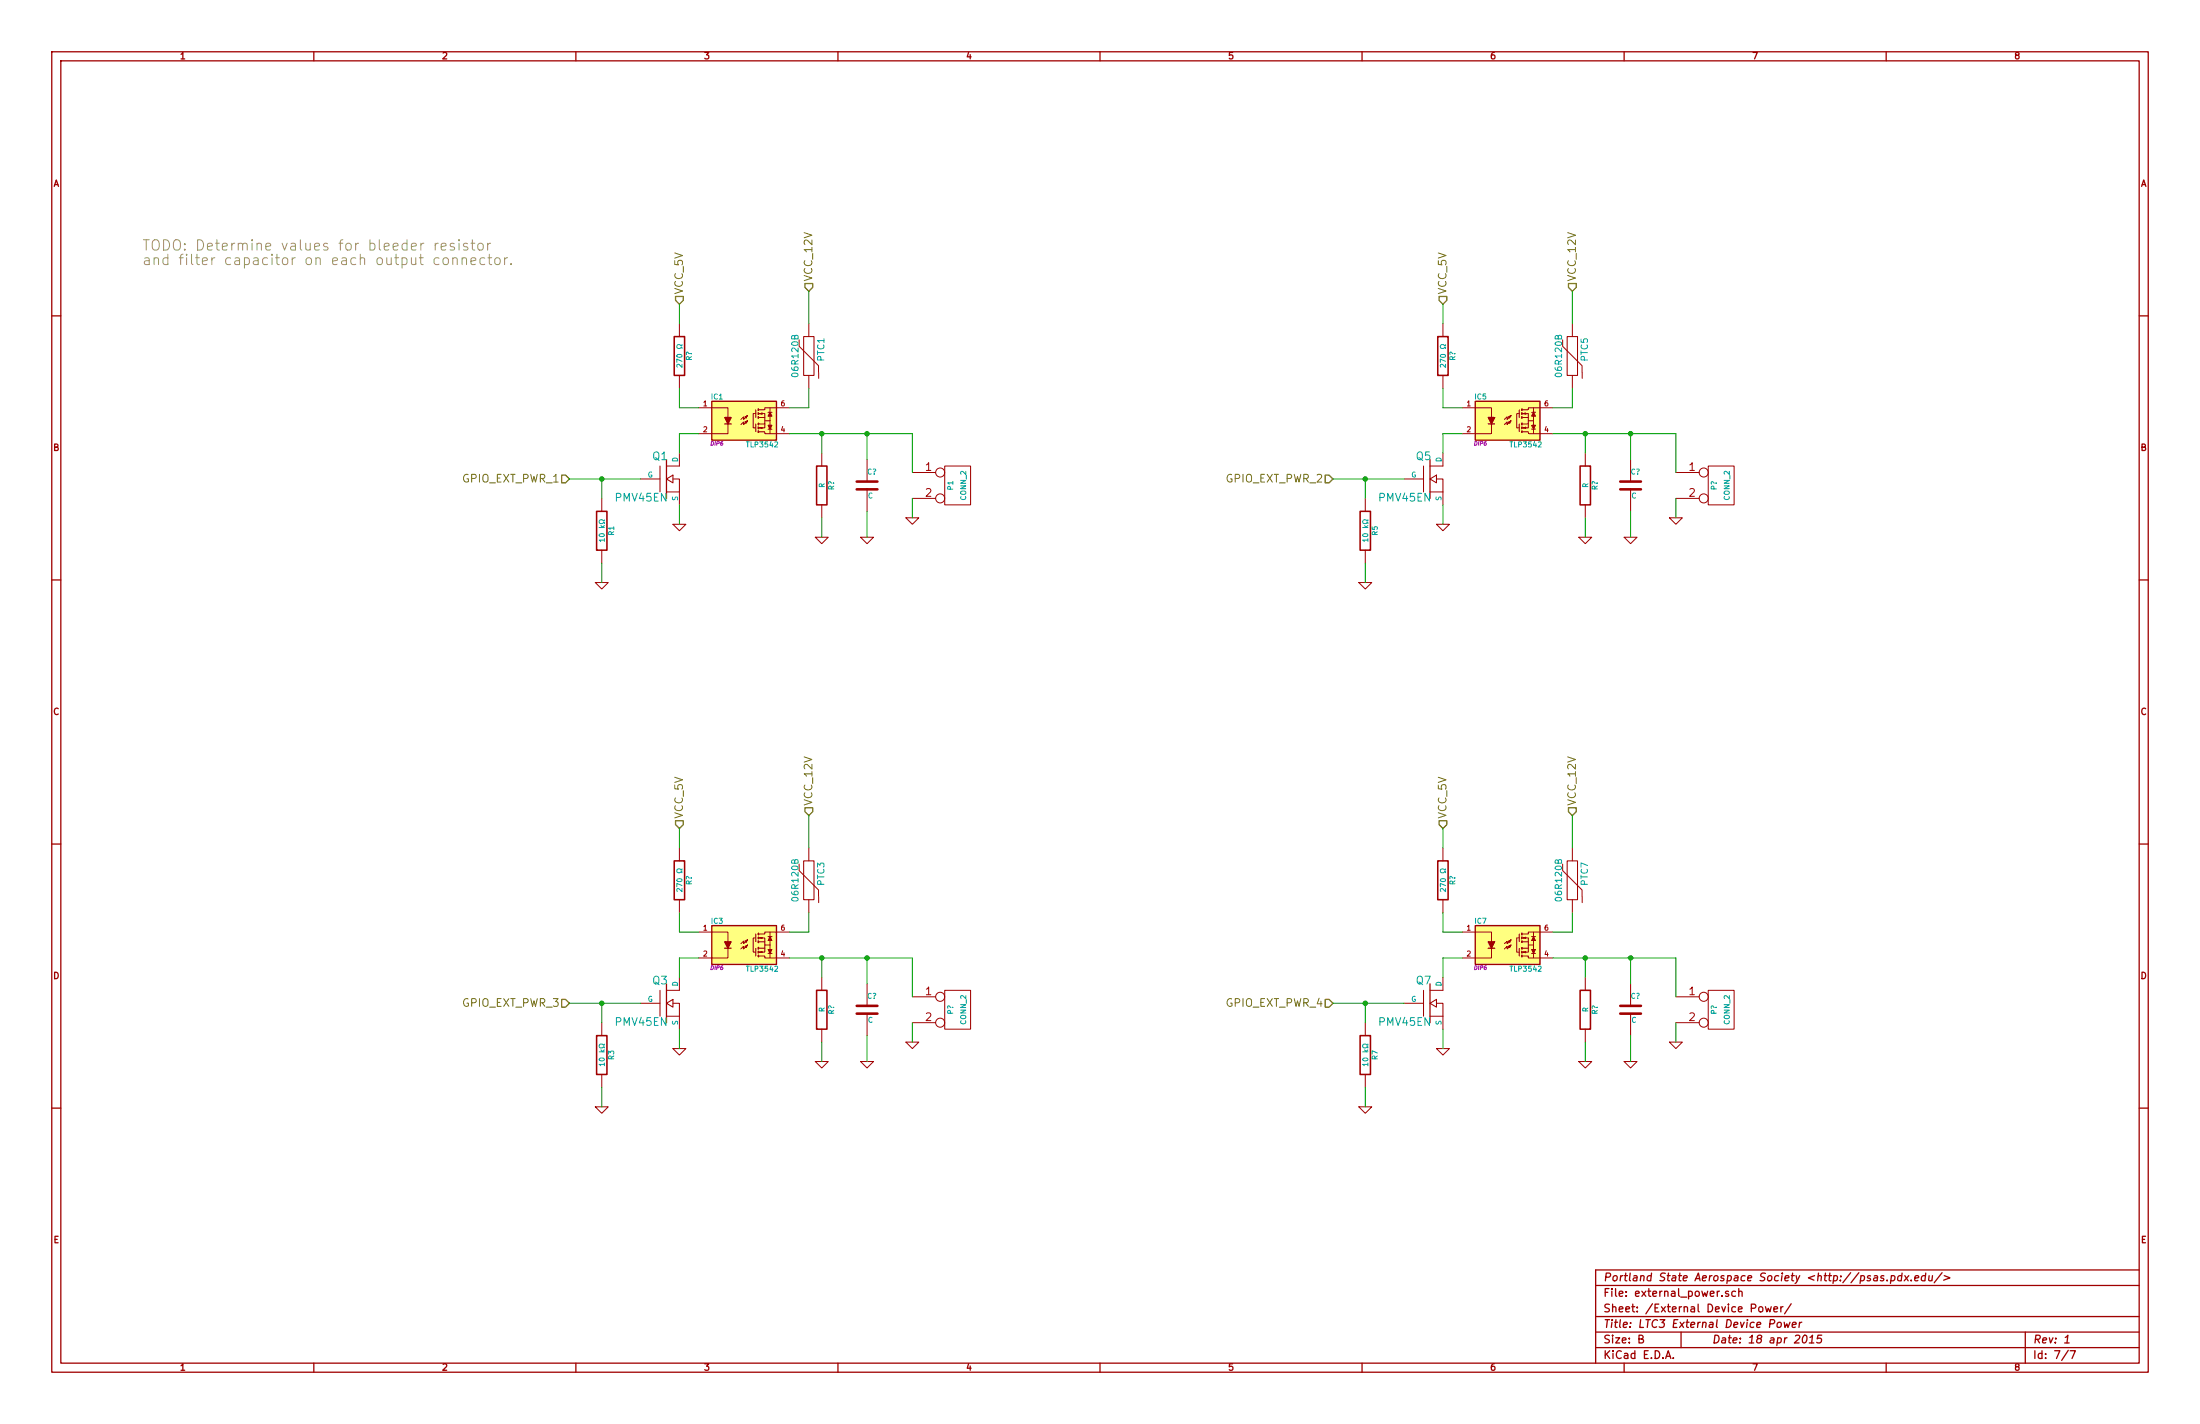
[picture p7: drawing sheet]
<svg xmlns="http://www.w3.org/2000/svg" width="432mm" height="279mm" viewBox="0 0 432 279" stroke-linecap="round" stroke-linejoin="round" font-family="sans-serif">
<g fill="none" stroke="#a00000" stroke-width=".25">
<path d="M10.2 10.2h411.4v259h-411.4zM11.9 11.9h408v255.6h-408zM61.6 10.2v1.7M113 10.2v1.7M164.5 10.2v1.7M215.9 10.2v1.7M267.3 10.2v1.7M318.8 10.2v1.7M370.2 10.2v1.7M10.2 62h1.7M139.7 78.7h12.7v7.7h-12.7zM289.6 78.7h12.7v7.7h-12.7z"/>
<path d="M419.9 62h1.7M130.8 90.2v7.6M142.2 83.2h1.3M280.7 90.2v7.6M292.1 83.2h1.3M10.2 113.8h1.7M419.9 113.8h1.7M10.2 165.6h1.7M419.9 165.6h1.7M130.8 193v7.7M139.7 181.6h12.7v7.6h-12.7zM142.2 186.1h1.3"/>
<path d="M280.7 193v7.7M289.6 181.6h12.7v7.6h-12.7zM292.1 186.1h1.3M10.2 217.4h1.7M419.9 217.4h1.7M313.2 252.2h106.7M313.2 258.3h106.7M339.2 253.4l-.3-.1-.2 .3v.2l.5 .1v.4h-.5M340.6 253.4l-.4-.1-.3 .3 .1 .6 .2 .2 .4-.1M341.3 253.5l.1-.1a.36 .36 0 0 1 .5 .2v.8M341.3 252.8v1.6M345.3 256.5l.2-.1 .4 .1v.8l-.2 .1-.4-.1z"/>
<path d="M346.5 256.4l.3 1 .3-.7 .3 .7 .2-1M347.4 259.7h.7l.2-.3v-.3l-.2-.2h-.6l-.2 1.6M348.2 256.9l.7-.1-.1-.3-.4-.1-.2 .2v.7h.6M348.9 259.6l.3-.2 .4 .2-.1 .7-.3 .2-.4-.2zM349.5 256.4v1M350 256.4l-.3 .1-.2 .2M350.2 259.4l.1 1.1 .4-.8 .2 .8 .4-1.1M351.6 255.8l-1.3 2M351.8 259.9l.7-.1v-.3h-.6l-.2 .7 .2 .3 .5-.1M353.2 259.4l-.1 1.1M353.6 259.4l-.3 .1-.1 .2M369.7 250.4l-.3-.1-.3 .3 .6 .3v.2l-.2 .2-.4-.1"/>
<path d="M370.4 251.2v.1M371.2 250.4l.5-.1 .2 .3-.1 .6-.2 .1-.5-.1M371.2 250.3l-.2 1.5M373.3 250.4l-.5-.1-.3 .3v.6l.2 .1 .5-.1M373.3 249.8l-.1 1.5M373.9 250.3l.6 1M374.6 250.3l-.9 1M375.1 251.2v.1M375.8 250.8l.8-.1-.1-.3h-.6l-.1 .7 .2 .2 .4-.1M377.9 250.4l-.4-.1-.4 .3v.6l.3 .1 .4-.1M378 249.8l-.2 1.5M378.6 250.3v.9l.3 .1 .3-.1"/>
<path d="M379.3 250.3l-.1 1M381.2 249.7l-1.6 2M381.6 250.3l1.1 .4-1.2 .5M419.9 249.2h-106.7v18.3M61.6 267.5v1.7M113 267.5v1.7M164.5 267.5v1.7M215.9 267.5v1.7M267.3 267.5v1.7M313.2 264.4h106.7M313.2 261.4h106.7M318.8 267.5v1.7"/>
<path d="M321.7 262.7l.7-.1 .1-.2-.1-.3-.7-.1v1.5h.6l.3-.3a.41 .41 0 0 0-.4-.5M326.9 266.5l.5-1.5 .5 1.5M327.1 266.1h.7M328.4 266.4v.1M329.9 261.4v3M354 262.1l.4-.1a.88 .88 0 0 1-.3 1.5l-.3-.1-.1-.5zM355.1 263.5h.9M355.2 262.4l.6-.4-.2 1.5M357.6 262h-.8l-.1 .7 .2-.1h.5l.1 .3-.1 .5-.3 .1-.5-.1M370.2 267.5v1.7M397.5 261.4v6.1M405.2 263.5h.9"/>
<path d="M405.4 262.4l.5-.4-.2 1.5M405.9 264.9l-1.3 2M406.3 265h1l-.6 1.5"/>
</g>
<g fill="none" stroke="#a00000" stroke-width=".2">
<path d="M133.3 63.5v2.5M133.3 73.7v2.5M156.8 66.7v1.2l3.9 3.9v1.2M157.7 66h2.1v7.7h-2.1zM158.7 63.5v2.5M158.7 73.7v2.5M283.2 63.5v2.5M283.2 73.7v2.5M306.7 66.7v1.2l3.8 3.9v1.2M307.6 66h2v7.7h-2zM308.6 63.5v2.5M308.6 73.7v2.5"/>
<path d="M118.1 97.8v2.5M125.7 94h3.8M129.5 91.4v5.1M130.8 94l1.3-.8v1.5zM130.8 96.5h2.5M132.1 94h1.2v2.5M133.3 88.9v2.5h-2.5M133.3 96.5v2.6M137.2 80h5.7v1.9M142.9 83.2v1.9h-5.7M146.2 81.8l.5-.3-.2 .5zM146.7 81.5l-.8 .8v-.5l-.5 .5"/>
<path d="M146.7 82.6l-.2 .5-.3-.3 .5-.2-.8 .7v-.5l-.5 .5M148.3 81.2h-.5v2.7h.5M148.3 80.4v1.5M148.3 83.2v1.5M149 81.2h1.1v.7M149 84.7h1.1v.4h4.8M149 81.9h1.1v1.3h-1.1M149.1 83.9l.5-.1v.3zM149.1 81.2l.5-.2v.3zM150.1 83.2v.7h-1.1M150.1 82.6h1M150.7 84.2h.8"/>
<path d="M150.7 80.9h.8M151.1 80v5.1M154.9 80h-4.8v.4h-1.1M161.3 88.9v2.5M161.3 99.1v2.5M170.2 90.2v4.3M170.2 96v4.3M179.1 92.7h4.5M179.1 97.8h4.5M185.4 91.4h5.1v7.7h-5.1zM268 97.8v2.5M275.6 94h3.8"/>
<path d="M279.4 91.4v5.1M280.7 94l1.2-.8v1.5zM280.7 96.5h2.5M281.9 94h1.3v2.5M283.2 88.9v2.5h-2.5M283.2 96.5v2.6M287 80h5.7v1.9M292.7 83.2v1.9h-5.7M296.1 81.8l.5-.3-.3 .5zM296.6 81.5l-.8 .8v-.5l-.5 .5M296.6 82.6l-.3 .5-.2-.3 .5-.2-.8 .7v-.5l-.5 .5M298.2 81.2h-.5v2.7h.5"/>
<path d="M298.2 80.4v1.5M298.2 83.2v1.5M298.8 81.2h1.2v.7M298.8 84.7h1.2v.4h4.8M298.8 81.9h1.2v1.3h-1.2M299 83.9l.5-.1v.3zM299 81.2l.5-.2v.3zM300 83.2v.7h-1.2M300 82.6h1M300.6 84.2h.8M300.6 80.9h.8M301 80v5.1"/>
<path d="M304.8 80h-4.8v.4h-1.2M311.1 88.9v2.5M311.1 99.1v2.5M320 90.2v4.3M320 96v4.3M328.9 92.7h4.6M328.9 97.8h4.6M335.3 91.4h5.1v7.7h-5.1zM116.8 114.3h2.6l-1.3 1.3zM118.1 108v2.5M132.1 102.9h2.5l-1.3 1.2zM160 105.4h2.6l-1.3 1.3z"/>
<path d="M168.9 105.4h2.5l-1.2 1.3zM177.8 101.6h2.5l-1.2 1.3zM266.7 114.3h2.5l-1.2 1.3zM268 108v2.5M281.9 102.9h2.6l-1.3 1.2zM309.9 105.4h2.5l-1.3 1.3zM318.8 105.4h2.5l-1.3 1.3zM327.7 101.6h2.5l-1.3 1.3zM133.3 166.4v2.5M133.3 176.5v2.6M156.8 169.5v1.3l3.9 3.8v1.3M157.7 168.9h2.1v7.6h-2.1z"/>
<path d="M158.7 166.4v2.5M158.7 176.5v2.6M283.2 166.4v2.5M283.2 176.5v2.6M306.7 169.5v1.3l3.8 3.8v1.3M307.6 168.9h2v7.6h-2zM308.6 166.4v2.5M308.6 176.5v2.6M125.7 196.9h3.8M129.5 194.3v5.1M130.8 196.9l1.3-.8v1.5zM130.8 199.4h2.5"/>
<path d="M132.1 196.9h1.2v2.5M133.3 191.8v2.5h-2.5M133.3 199.4v2.5M137.2 182.9h5.7v1.9M142.9 186.1v1.9h-5.7M146.2 184.7l.5-.3-.2 .5zM146.7 184.4l-.8 .8v-.5l-.5 .5M146.7 185.4l-.2 .5-.3-.2 .5-.3-.8 .8v-.5l-.5 .5M148.3 184h-.5v2.8h.5M148.3 183.3v1.5M148.3 186.1v1.5M149 184h1.1v.8"/>
<path d="M149 187.6h1.1v.4h4.8M149 184.8h1.1v1.3h-1.1M149.1 186.8l.5-.1v.2zM149.1 184l.5-.1v.3zM150.1 186.1v.7h-1.1M150.1 185.4h1M150.7 187.1h.8M150.7 183.8h.8M151.1 182.9v5.1M154.9 182.9h-4.8v.4h-1.1M161.3 191.8v2.5M170.2 193v4.4"/>
<path d="M170.2 198.9v4.3M179.1 195.6h4.5M185.4 194.3h5.1v7.6h-5.1zM275.6 196.9h3.8M279.4 194.3v5.1M280.7 196.9l1.2-.8v1.5zM280.7 199.4h2.5M281.9 196.9h1.3v2.5M283.2 191.8v2.5h-2.5M283.2 199.4v2.5M287 182.9h5.7v1.9M292.7 186.1v1.9h-5.7"/>
<path d="M296.1 184.7l.5-.3-.3 .5zM296.6 184.4l-.8 .8v-.5l-.5 .5M296.6 185.4l-.3 .5-.2-.2 .5-.3-.8 .8v-.5l-.5 .5M298.2 184h-.5v2.8h.5M298.2 183.3v1.5M298.2 186.1v1.5M298.8 184h1.2v.8M298.8 187.6h1.2v.4h4.8M298.8 184.8h1.2v1.3h-1.2M299 186.8l.5-.1v.2zM299 184l.5-.1v.3zM300 186.1v.7h-1.2"/>
<path d="M300 185.4h1M300.6 187.1h.8M300.6 183.8h.8M301 182.9v5.1M304.8 182.9h-4.8v.4h-1.2M311.1 191.8v2.5M320 193v4.4M320 198.9v4.3M328.9 195.6h4.6M335.3 194.3h5.1v7.6h-5.1zM116.8 217.2h2.6l-1.3 1.2zM118.1 200.7v2.5"/>
<path d="M118.1 210.8v2.6M132.1 205.7h2.5l-1.3 1.3zM160 208.3h2.6l-1.3 1.3zM161.3 201.9v2.6M168.9 208.3h2.5l-1.2 1.3zM177.8 204.5h2.5l-1.2 1.2zM179.1 200.7h4.5M266.7 217.2h2.5l-1.2 1.2zM268 200.7v2.5M268 210.8v2.6M281.9 205.7h2.6l-1.3 1.3zM309.9 208.3h2.5l-1.3 1.3z"/>
<path d="M311.1 201.9v2.6M318.8 208.3h2.5l-1.3 1.3zM327.7 204.5h2.5l-1.3 1.2zM328.9 200.7h4.6"/>
<circle cx="150.1" cy="83.2" r=".13"/>
<circle cx="150.1" cy="82.5" r=".13"/>
<circle cx="150.1" cy="81.9" r=".13"/>
<circle cx="151.1" cy="82.5" r=".13"/>
<circle cx="151.1" cy="80" r=".13"/>
<circle cx="151.1" cy="85.1" r=".13"/>
<circle cx="184.5" cy="92.7" r=".89"/>
<circle cx="184.5" cy="97.8" r=".89"/>
<circle cx="300" cy="83.2" r=".13"/>
<circle cx="300" cy="82.6" r=".13"/>
<circle cx="300" cy="81.9" r=".13"/>
<circle cx="301" cy="85.1" r=".13"/>
<circle cx="301" cy="82.6" r=".13"/>
<circle cx="301" cy="80" r=".13"/>
<circle cx="334.4" cy="97.8" r=".89"/>
<circle cx="334.4" cy="92.7" r=".89"/>
<circle cx="150.1" cy="186.1" r=".13"/>
<circle cx="150.1" cy="185.4" r=".13"/>
<circle cx="150.1" cy="184.8" r=".13"/>
<circle cx="151.1" cy="182.9" r=".13"/>
<circle cx="151.1" cy="185.4" r=".13"/>
<circle cx="151.1" cy="188" r=".13"/>
<circle cx="184.5" cy="195.6" r=".89"/>
<circle cx="300" cy="186.1" r=".13"/>
<circle cx="300" cy="185.4" r=".13"/>
<circle cx="300" cy="184.8" r=".13"/>
<circle cx="301" cy="188" r=".13"/>
<circle cx="301" cy="182.9" r=".13"/>
<circle cx="301" cy="185.4" r=".13"/>
<circle cx="334.4" cy="195.6" r=".89"/>
<circle cx="184.5" cy="200.7" r=".89"/>
<circle cx="334.4" cy="200.7" r=".89"/>
</g>
<path d="M132.3 66h2.1v7.7h-2.1zM282.2 66h2v7.7h-2zM160.3 91.4h2v7.7h-2zM310.1 91.4h2.1v7.7h-2.1zM117.1 100.3h2v7.7h-2zM267 100.3h2v7.7h-2zM132.3 168.9h2.1v7.6h-2.1zM282.2 168.9h2v7.6h-2zM160.3 194.3h2v7.6h-2zM310.1 194.3h2.1v7.6h-2.1zM117.1 203.2h2v7.6h-2zM267 203.2h2v7.6h-2z" fill="none" stroke="#a00000" stroke-width=".3"/>
<g fill="none" stroke="#00a0a0" stroke-width=".2">
<path d="M133.9 71.5v.6l-.8-.6-.3 .2 .1 .3M133.9 67.6v.2h-.2a.44 .44 0 0 0-.7-.2 .44 .44 0 0 0 0 .7 .44 .44 0 0 0 .7-.2h.2v.3M283.7 71.5v.6l-.7-.6-.3 .2 .1 .3M283.7 67.6v.2h-.2a.44 .44 0 0 0-.6-.2 .44 .44 0 0 0 0 .7 .44 .44 0 0 0 .6-.2h.2v.3M118.6 106h-1l.3 .2M118.6 102v.2h-.2a.44 .44 0 0 0-.6-.2 .44 .44 0 0 0 0 .7 .44 .44 0 0 0 .6-.2h.2v.2M118.6 105.7v.5M268.5 106h-1l.3 .2M268.5 102v.2h-.2a.44 .44 0 0 0-.7-.2 .44 .44 0 0 0 0 .7 .44 .44 0 0 0 .7-.2h.2v.2M268.5 105.7v.5M133.9 174.3v.7l-.8-.7-.3 .2 .1 .4M133.9 170.5v.2h-.2a.44 .44 0 0 0-.7-.2 .44 .44 0 0 0 0 .7 .44 .44 0 0 0 .7-.2h.2v.2"/>
<path d="M283.7 174.3v.7l-.7-.7-.3 .2 .1 .4M283.7 170.5v.2h-.2a.44 .44 0 0 0-.6-.2 .44 .44 0 0 0 0 .7 .44 .44 0 0 0 .6-.2h.2v.2M118.6 208.8h-1l.3 .3M118.6 204.9v.2h-.2a.44 .44 0 0 0-.6-.2 .44 .44 0 0 0 0 .7 .44 .44 0 0 0 .6-.2h.2v.2M118.6 208.6v.5M268.5 208.8h-1l.3 .3M268.5 204.9v.2h-.2a.44 .44 0 0 0-.7-.2 .44 .44 0 0 0 0 .7 .44 .44 0 0 0 .7-.2h.2v.2M268.5 208.6v.5"/>
</g>
<path d="M132.6 58.2h1.5v.7l-.8 .8-.7-.8zM158 55.6h1.5v.8l-.8 .8-.7-.8zM282.4 58.2h1.6v.7l-.8 .8-.8-.8zM307.8 55.6h1.6v.8l-.8 .8-.8-.8zM110.2 93.2h.8l.8 .8-.8 .7h-.8zM260.1 93.2h.8l.7 .8-.7 .7h-.8zM158 158.5h1.5v.8l-.8 .7-.7-.7zM307.8 158.5h1.6v.8l-.8 .7-.8-.7zM132.6 161h1.5v.8l-.8 .8-.7-.8zM282.4 161h1.6v.8l-.8 .8-.8-.8zM110.2 196.1h.8l.8 .8-.8 .7h-.8zM260.1 196.1h.8l.7 .8-.7 .7h-.8z" fill="none" stroke="#808000" stroke-width=".25"/>
<g fill="#ffff80" stroke="#ffff80" stroke-width=".25">
<path d="M139.7 78.7h12.7v7.7h-12.7z"/>
<path d="M139.7 181.6h12.7v7.6h-12.7z"/>
<path d="M289.6 78.7h12.7v7.7h-12.7z"/>
<path d="M289.6 181.6h12.7v7.6h-12.7z"/>
</g>
<g fill="none" stroke="#a00000" stroke-width=".36">
<path d="M148.8 84.6v.2M148.8 83.8v.3M148.8 81.8v.2M148.8 81v.3M148.8 80.3v.2M148.8 83.1v.2M298.7 84.6v.2M298.7 83.8v.3M298.7 81.8v.2M298.7 81v.3M298.7 80.3v.2M298.7 83.1v.2"/>
<path d="M148.8 187.5v.2M148.8 186.7v.2M148.8 184.7v.2M148.8 183.9v.3M148.8 183.1v.3M148.8 185.9v.3M298.7 187.5v.2M298.7 186.7v.2M298.7 184.7v.2M298.7 183.9v.3M298.7 183.1v.3M298.7 185.9v.3"/>
</g>
<g fill="#a00000" stroke="#a00000" stroke-width=".25">
<path d="M142.2 81.9h1.3l-.6 1.3z"/>
<path d="M142.2 184.8h1.3l-.6 1.3z"/>
<path d="M292.1 81.9h1.3l-.7 1.3z"/>
<path d="M292.1 184.8h1.3l-.7 1.3z"/>
</g>
<g fill="#a00000" stroke="#a00000" stroke-width=".2">
<path d="M150.7 83.4h.8l-.4 .8z"/>
<path d="M151.1 80.9l.4 .8h-.8z"/>
<path d="M150.7 186.3h.8l-.4 .8z"/>
<path d="M151.1 183.8l.4 .7h-.8z"/>
<path d="M300.6 83.4h.8l-.4 .8z"/>
<path d="M301 80.9l.4 .8h-.8z"/>
<path d="M300.6 186.3h.8l-.4 .8z"/>
<path d="M301 183.8l.4 .7h-.8z"/>
</g>
<path d="M168.1 96h4.1M168.1 94.5h4.1M318 96h4.1M318 94.5h4.1M168.1 198.9h4.1M168.1 197.4h4.1M318 198.9h4.1M318 197.4h4.1" fill="none" stroke="#a00000" stroke-width=".51"/>
<g fill="none" stroke="#00a000" stroke-width=".2">
<path d="M133.3 59.7v3.8M158.7 57.2v6.3M283.2 59.7v3.8M308.6 57.2v6.3M133.3 76.2v3.8h3.9M158.7 76.2v3.8h-3.8M283.2 76.2v3.8h3.8M308.6 76.2v3.8h-3.8M111.8 94h13.9M118.1 94v3.8M133.3 99.1v3.8M137.2 85.1h-3.9v3.8"/>
<path d="M154.9 85.1h24.2v7.6M161.3 85.1v3.8M170.2 85.1v5.1M179.1 97.8v3.8M261.6 94h14M268 94v3.8M283.2 99.1v3.8M287 85.1h-3.8v3.8M304.8 85.1h24.1v7.6M311.1 85.1v3.8M320 85.1v5.1M328.9 97.8v3.8"/>
<path d="M118.1 110.5v3.8M161.3 101.6v3.8M170.2 100.3v5.1M268 110.5v3.8M311.1 101.6v3.8M320 100.3v5.1M133.3 162.6v3.8M133.3 179.1v3.8h3.9M158.7 160v6.4M158.7 179.1v3.8h-3.8M283.2 179.1v3.8h3.8M283.2 162.6v3.8"/>
<path d="M308.6 179.1v3.8h-3.8M308.6 160v6.4M111.8 196.9h13.9M118.1 196.9v3.8M137.2 188h-3.9v3.8M154.9 188h24.2v7.6M161.3 188v3.8M170.2 188v5M261.6 196.9h14M268 196.9v3.8M287 188h-3.8v3.8M304.8 188h24.1v7.6"/>
<path d="M311.1 188v3.8M320 188v5M118.1 213.4v3.8M133.3 201.9v3.8M161.3 204.5v3.8M170.2 203.2v5.1M179.1 200.7v3.8M268 213.4v3.8M283.2 201.9v3.8M311.1 204.5v3.8M320 203.2v5.1M328.9 200.7v3.8"/>
</g>
<g fill="#00a000" stroke="#00a000" stroke-width=".25">
<circle cx="118.1" cy="94" r=".41"/>
<circle cx="118.1" cy="196.9" r=".41"/>
<circle cx="268" cy="94" r=".41"/>
<circle cx="268" cy="196.9" r=".41"/>
<circle cx="161.3" cy="85.1" r=".41"/>
<circle cx="170.2" cy="85.1" r=".41"/>
<circle cx="311.1" cy="85.1" r=".41"/>
<circle cx="320" cy="85.1" r=".41"/>
<circle cx="311.1" cy="188" r=".41"/>
<circle cx="320" cy="188" r=".41"/>
<circle cx="161.3" cy="188" r=".41"/>
<circle cx="170.2" cy="188" r=".41"/>
</g>
<g fill="none" stroke="#808080" stroke-width=".2">
<path d="M85.4 47.7v1.4M86 47.7l-.4 .1-.2 .3M86.2 50.7l-.6-.1-.4 .4v.5l.2 .3h.8M86.6 48.4l1-.2-.1-.4-.6-.1-.3 .3 .1 1h.8M87 50.8a.55 .55 0 0 1 .6-.2 .55 .55 0 0 1 .4 .4v.5l-.2 .3a.58 .58 0 0 1-.9-.3zM88.9 50.8a.54 .54 0 0 1 .8-.1v1.2M88.9 50.6v1.3M89.1 47.8a.5 .5 0 0 0-.8 .2l.1 .3 .5 .1 .3 .3-.1 .3-.2 .1-.6-.1M90.1 47l-.1 .1 .1 .1 .1-.1-.1-.1v.2M90.1 47.7v1.4M90.7 50.8a.54 .54 0 0 1 .8-.1l.1 1.2M90.7 50.6v1.3"/>
<path d="M91.7 47.8a.5 .5 0 0 0-.7 .2l.1 .3 .4 .1 .3 .3-.1 .3-.2 .1-.5-.1M92.4 51.3l1-.2-.1-.4-.6-.1-.3 .3 .1 .9h.8M92.4 47.7h.8M92.7 47v1.8l.1 .2 .4 .1M93.9 47.9a.55 .55 0 0 1 .5-.2 .55 .55 0 0 1 .4 .4v.6l-.1 .3a.58 .58 0 0 1-.9-.3zM95.1 50.7l-.5-.1-.4 .4v.5l.2 .3h.7M95.7 47.7v1.4M95.8 50.6h.7M96 49.9v1.7l.1 .2 .4 .1M96.3 47.7l-.4 .1-.2 .3M97.2 50.8a.55 .55 0 0 1 .5-.2 .55 .55 0 0 1 .5 .4v.5l-.2 .3a.58 .58 0 0 1-.9-.3zM99 50.6v1.3"/>
<path d="M99.6 50.6l-.4 .1-.2 .3M100.3 51.7l.1 .1h-.2l.1-.1v.2"/>
</g>
<g font-size="2.8" fill="#808080">
<text x="27.9" y="49.3">TODO: Determine values for bleeder resistor</text>
<text x="27.9" y="52.1">and filter capacitor on each output connector.</text>
</g>
<g font-size="2.1" fill="#808000">
<text x="134.1" y="57.8" transform="rotate(-90 134.1 57.8)">VCC_5V</text>
<text x="159.5" y="55.2" transform="rotate(-90 159.5 55.2)">VCC_12V</text>
<text x="284" y="57.8" transform="rotate(-90 284 57.8)">VCC_5V</text>
<text x="309.4" y="55.2" transform="rotate(-90 309.4 55.2)">VCC_12V</text>
<text x="90.7" y="94.7">GPIO_EXT_PWR_1</text>
<text x="240.6" y="94.7">GPIO_EXT_PWR_2</text>
<text x="134.1" y="160.6" transform="rotate(-90 134.1 160.6)">VCC_5V</text>
<text x="159.5" y="158.1" transform="rotate(-90 159.5 158.1)">VCC_12V</text>
<text x="284" y="160.6" transform="rotate(-90 284 160.6)">VCC_5V</text>
<text x="309.4" y="158.1" transform="rotate(-90 309.4 158.1)">VCC_12V</text>
<text x="90.7" y="197.6">GPIO_EXT_PWR_3</text>
<text x="240.6" y="197.6">GPIO_EXT_PWR_4</text>
</g>
<g font-size="2.1" fill="#a00000">
<text x="161.4" y="74" transform="rotate(-90 161.4 74)">-</text>
<text x="311.3" y="74" transform="rotate(-90 311.3 74)">-</text>
<text x="181.7" y="92.5">1</text>
<text x="331.5" y="92.5">1</text>
<text x="181.7" y="97.5">2</text>
<text x="331.5" y="97.5">2</text>
<text x="161.4" y="176.9" transform="rotate(-90 161.4 176.9)">-</text>
<text x="311.3" y="176.9" transform="rotate(-90 311.3 176.9)">-</text>
<text x="181.7" y="195.3">1</text>
<text x="331.5" y="195.3">1</text>
<text x="181.7" y="200.4">2</text>
<text x="331.5" y="200.4">2</text>
<text x="314.7" y="251.5">Portland State Aerospace Society &lt;http://psas.pdx.edu/&gt;</text>
<text x="314.7" y="254.5">File: external_power.sch</text>
<text x="314.7" y="257.6">Sheet: /External Device Power/</text>
<text x="314.7" y="263.7">Size: B</text>
<text x="314.7" y="260.6">Title: LTC3 External Device Power</text>
<text x="336" y="263.7">Date: 18 apr 2015</text>
<text x="399" y="263.7">Rev: 1</text>
<text x="314.7" y="266.7">KiCad E.D.A.</text>
<text x="399" y="266.7">Id: 7/7</text>
</g>
<g font-size="2.1" fill="#00a0a0">
<text x="128.1" y="90.3">Q1</text>
<text x="278" y="90.3">Q5</text>
<text x="120.9" y="98.5">PMV45EN</text>
<text x="270.7" y="98.5">PMV45EN</text>
<text x="128.1" y="193.2">Q3</text>
<text x="278" y="193.2">Q7</text>
<text x="120.9" y="201.3">PMV45EN</text>
<text x="270.7" y="201.3">PMV45EN</text>
</g>
<g font-size="1.8" fill="#a00000">
<text x="35.4" y="11.7">1</text>
<text x="86.8" y="11.7">2</text>
<text x="138.3" y="11.7">3</text>
<text x="189.7" y="11.7">4</text>
<text x="241.1" y="11.7">5</text>
<text x="292.6" y="11.7">6</text>
<text x="344" y="11.7">7</text>
<text x="395.5" y="11.7">8</text>
<text x="10.4" y="36.7">A</text>
<text x="420.1" y="36.7">A</text>
<text x="10.4" y="88.5">B</text>
<text x="420.1" y="88.5">B</text>
<text x="10.4" y="140.3">C</text>
<text x="420.1" y="140.3">C</text>
<text x="10.4" y="192.2">D</text>
<text x="420.1" y="192.2">D</text>
<text x="10.5" y="244">E</text>
<text x="420.2" y="244">E</text>
<text x="35.4" y="269">1</text>
<text x="86.8" y="269">2</text>
<text x="138.3" y="269">3</text>
<text x="189.7" y="269">4</text>
<text x="241.1" y="269">5</text>
<text x="292.6" y="269">6</text>
<text x="344" y="269">7</text>
<text x="395.5" y="269">8</text>
</g>
<g font-size="1.8" fill="#00a0a0">
<text x="161.8" y="70.8" transform="rotate(-90 161.8 70.8)">PTC1</text>
<text x="311.7" y="70.8" transform="rotate(-90 311.7 70.8)">PTC5</text>
<text x="156.8" y="73.6" transform="rotate(-90 156.8 73.6)">06R120B</text>
<text x="306.6" y="73.6" transform="rotate(-90 306.6 73.6)">06R120B</text>
<text x="161.8" y="173.7" transform="rotate(-90 161.8 173.7)">PTC3</text>
<text x="311.7" y="173.7" transform="rotate(-90 311.7 173.7)">PTC7</text>
<text x="156.8" y="176.5" transform="rotate(-90 156.8 176.5)">06R120B</text>
<text x="306.6" y="176.5" transform="rotate(-90 306.6 176.5)">06R120B</text>
</g>
<g font-size="1.4" fill="#00a0a0">
<text x="134" y="71.2" transform="rotate(-90 134 71.2)">270</text>
<text x="135.8" y="70.8" transform="rotate(-90 135.8 70.8)">R?</text>
<text x="283.8" y="71.2" transform="rotate(-90 283.8 71.2)">270</text>
<text x="285.7" y="70.8" transform="rotate(-90 285.7 70.8)">R?</text>
<text x="139.6" y="78.4">IC1</text>
<text x="289.5" y="78.4">IC5</text>
<text x="146.7" y="87.8">TLP3542</text>
<text x="296.6" y="87.8">TLP3542</text>
<text x="127.1" y="93.7">G</text>
<text x="133.1" y="90.7" transform="rotate(-90 133.1 90.7)">D</text>
<text x="161.9" y="95.7" transform="rotate(-90 161.9 95.7)">R</text>
<text x="170.2" y="93.1">C?</text>
<text x="277" y="93.7">G</text>
<text x="283" y="90.7" transform="rotate(-90 283 90.7)">D</text>
<text x="311.8" y="95.7" transform="rotate(-90 311.8 95.7)">R</text>
<text x="320" y="93.1">C?</text>
<text x="133.1" y="98.2" transform="rotate(-90 133.1 98.2)">S</text>
<text x="163.8" y="96.2" transform="rotate(-90 163.8 96.2)">R?</text>
<text x="170.3" y="97.8">C</text>
<text x="187.1" y="96.1" transform="rotate(-90 187.1 96.1)">P1</text>
<text x="189.7" y="98.1" transform="rotate(-90 189.7 98.1)">CONN_2</text>
<text x="283" y="98.2" transform="rotate(-90 283 98.2)">S</text>
<text x="313.6" y="96.2" transform="rotate(-90 313.6 96.2)">R?</text>
<text x="320.2" y="97.8">C</text>
<text x="337" y="96.1" transform="rotate(-90 337 96.1)">P?</text>
<text x="339.5" y="98.1" transform="rotate(-90 339.5 98.1)">CONN_2</text>
<text x="118.7" y="105.5" transform="rotate(-90 118.7 105.5)">10 k</text>
<text x="120.6" y="105" transform="rotate(-90 120.6 105)">R1</text>
<text x="268.6" y="105.5" transform="rotate(-90 268.6 105.5)">10 k</text>
<text x="270.4" y="105" transform="rotate(-90 270.4 105)">R5</text>
<text x="135.8" y="173.7" transform="rotate(-90 135.8 173.7)">R?</text>
<text x="285.7" y="173.7" transform="rotate(-90 285.7 173.7)">R?</text>
<text x="134" y="174.1" transform="rotate(-90 134 174.1)">270</text>
<text x="283.8" y="174.1" transform="rotate(-90 283.8 174.1)">270</text>
<text x="139.6" y="181.3">IC3</text>
<text x="289.5" y="181.3">IC7</text>
<text x="146.7" y="190.7">TLP3542</text>
<text x="296.6" y="190.7">TLP3542</text>
<text x="127.1" y="196.6">G</text>
<text x="133.1" y="193.5" transform="rotate(-90 133.1 193.5)">D</text>
<text x="170.2" y="196">C?</text>
<text x="277" y="196.6">G</text>
<text x="283" y="193.5" transform="rotate(-90 283 193.5)">D</text>
<text x="320" y="196">C?</text>
<text x="133.1" y="201.1" transform="rotate(-90 133.1 201.1)">S</text>
<text x="161.9" y="198.6" transform="rotate(-90 161.9 198.6)">R</text>
<text x="163.8" y="199.1" transform="rotate(-90 163.8 199.1)">R?</text>
<text x="170.3" y="200.7">C</text>
<text x="187.1" y="199" transform="rotate(-90 187.1 199)">P?</text>
<text x="189.7" y="201" transform="rotate(-90 189.7 201)">CONN_2</text>
<text x="283" y="201.1" transform="rotate(-90 283 201.1)">S</text>
<text x="311.8" y="198.6" transform="rotate(-90 311.8 198.6)">R</text>
<text x="313.6" y="199.1" transform="rotate(-90 313.6 199.1)">R?</text>
<text x="320.2" y="200.7">C</text>
<text x="337" y="199" transform="rotate(-90 337 199)">P?</text>
<text x="339.5" y="201" transform="rotate(-90 339.5 201)">CONN_2</text>
<text x="118.7" y="208.4" transform="rotate(-90 118.7 208.4)">10 k</text>
<text x="120.6" y="207.9" transform="rotate(-90 120.6 207.9)">R3</text>
<text x="268.6" y="208.4" transform="rotate(-90 268.6 208.4)">10 k</text>
<text x="270.4" y="207.9" transform="rotate(-90 270.4 207.9)">R7</text>
</g>
<g font-size="1.4" fill="#a00000">
<text x="138" y="79.8">1</text>
<text x="153.3" y="79.8">6</text>
<text x="287.9" y="79.8">1</text>
<text x="303.1" y="79.8">6</text>
<text x="138" y="84.8">2</text>
<text x="153.3" y="84.8">4</text>
<text x="287.9" y="84.8">2</text>
<text x="303.1" y="84.8">4</text>
<text x="138" y="182.6">1</text>
<text x="153.3" y="182.6">6</text>
<text x="287.9" y="182.6">1</text>
<text x="303.1" y="182.6">6</text>
<text x="138" y="187.7">2</text>
<text x="153.3" y="187.7">4</text>
<text x="287.9" y="187.7">2</text>
<text x="303.1" y="187.7">4</text>
</g>
<g font-size="1.1" fill="#a000a0">
<text x="139.5" y="87.5">DIP6</text>
<text x="289.4" y="87.5">DIP6</text>
<text x="139.5" y="190.3">DIP6</text>
<text x="289.4" y="190.3">DIP6</text>
</g>
</svg>
